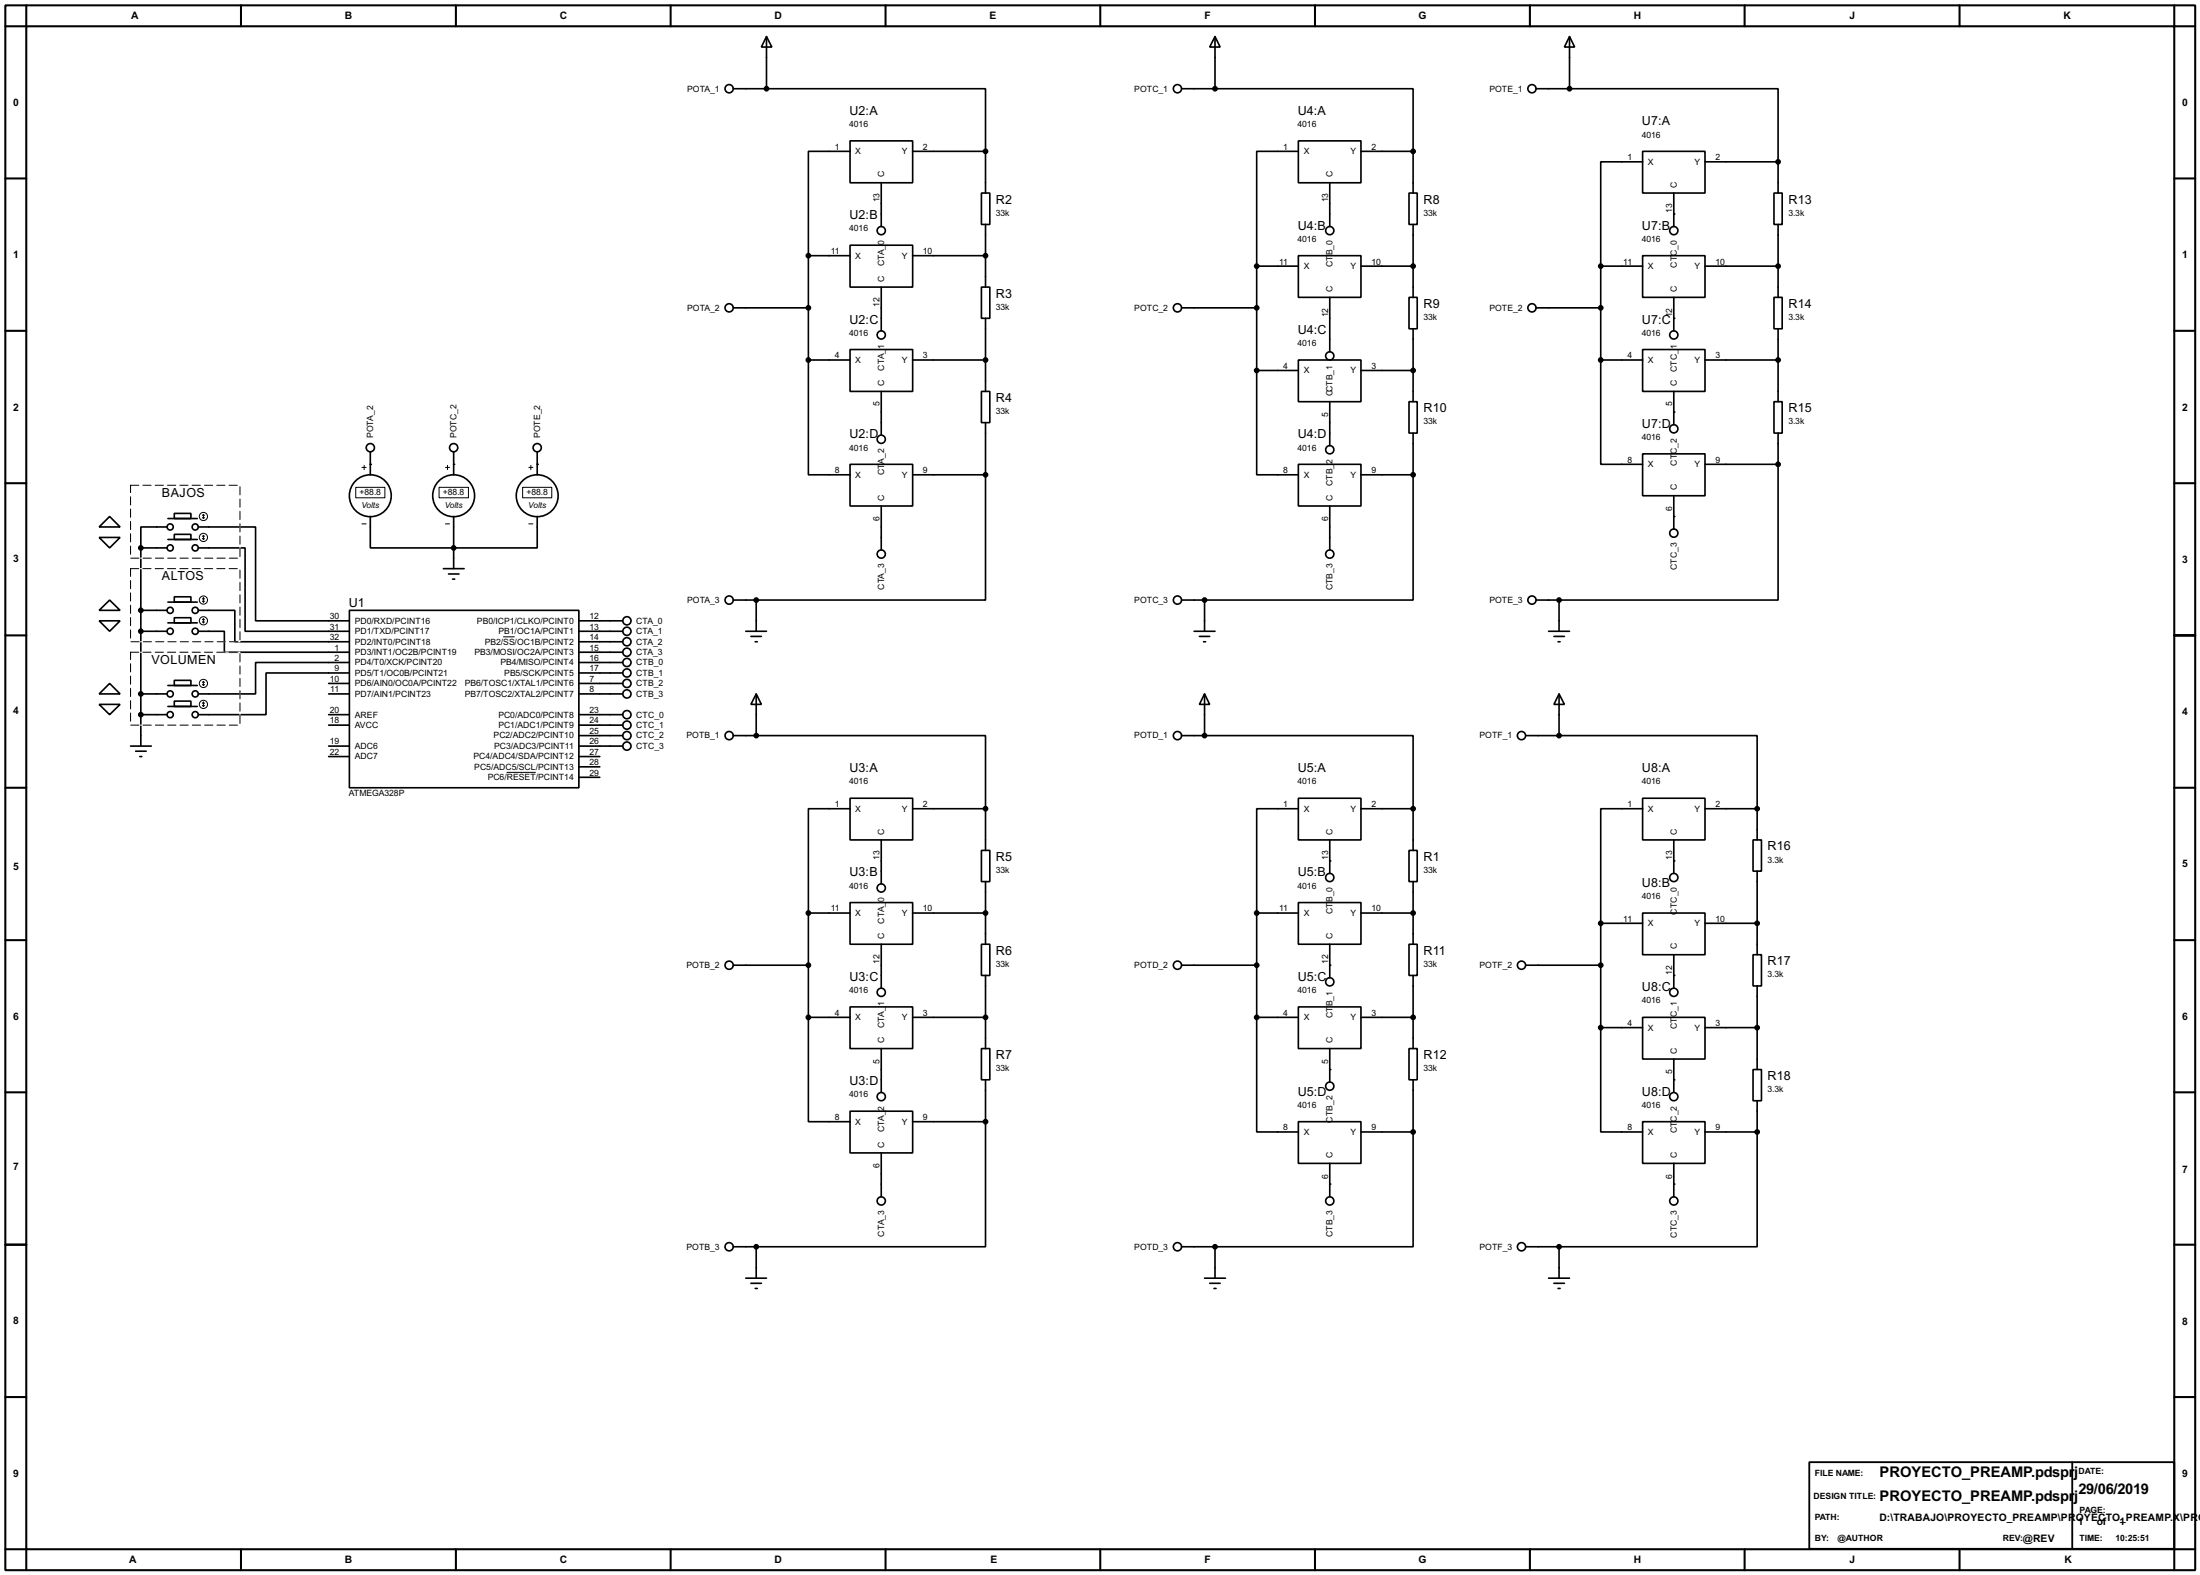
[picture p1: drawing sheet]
<svg xmlns="http://www.w3.org/2000/svg" width="536mm" height="383mm" viewBox="0 0 536 383" stroke-linecap="round" stroke-linejoin="round" font-family="sans-serif">
<g fill="none" stroke="#000" stroke-width=".5">
<path d="M1.3 1.3h533.4v381h-533.4zM6.4 6.4h523.2v370.8h-523.2zM6.4 1.3v5.1h-5.1M58.7 1.3v5.1M111.1 1.3v5.1M163.4 1.3v5.1M215.7 1.3v5.1M268 1.3v5.1M320.3 1.3v5.1M372.7 1.3v5.1M425 1.3v5.1M477.3 1.3v5.1"/>
<path d="M529.6 1.3v5.1h5.1M1.3 43.5h5.1M529.6 43.5h5.1M1.3 80.6h5.1M529.6 80.6h5.1M1.3 117.7h5.1M529.6 117.7h5.1M1.3 154.7h5.1M529.6 154.7h5.1M1.3 191.8h5.1M529.6 191.8h5.1M1.3 228.9h5.1"/>
<path d="M529.6 228.9h5.1M1.3 266h5.1M529.6 266h5.1M1.3 303.1h5.1M529.6 303.1h5.1M1.3 340.2h5.1M529.6 340.2h5.1M1.3 377.2h5.1v5.1M58.7 377.2v5.1M111.1 377.2v5.1M163.4 377.2v5.1M215.7 377.2v5.1"/>
<path d="M268 377.2v5.1M320.3 377.2v5.1M372.7 377.2v5.1M425 377.2v5.1M477.3 377.2v5.1M534.7 377.2h-5.1v5.1"/>
</g>
<path d="M440.7 356h88.9v21.1h-88.9zM504.8 356v21.1" fill="none" stroke="#000" stroke-width=".45"/>
<g fill="none" stroke="#000" stroke-width=".4">
<path d="M186.7 8.9l1.3 2.6h-2.5zM186.7 8.9v12.7M296 8.9l1.2 2.6h-2.5zM296 8.9v12.7M382.3 8.9l1.3 2.6h-2.5zM382.3 8.9v12.7M178.6 21.6h8.1M186.7 21.6h53.4v15.3M207.1 34.3h15.2v10.2h-15.2zM207.1 36.9h-10.2v25.4M222.3 36.9h17.8M240.1 36.9v10.1"/>
<path d="M287.8 21.6h8.2M296 21.6h48.2v15.3M316.3 34.3h15.2v10.2h-15.2zM316.3 36.9h-10.2v27.9M331.5 36.9h12.7M344.2 36.9v10.1M374.2 21.6h8.1M382.3 21.6h50.8v17.8M400.1 36.9h15.2v10.1h-15.2zM400.1 39.4h-10.2v25.4M415.3 39.4h17.8M433.1 39.4v7.6"/>
<path d="M207.1 59.7h15.2v10.2h-15.2zM214.7 44.5v10.7M239.1 47h2v7.7h-2zM240.1 54.7v15.2M323.9 44.5v10.7M343.2 47h2v7.7h-2zM344.2 54.7v17.7M407.7 47v8.2M432.1 47h2v7.7h-2zM433.1 54.7v17.7M178.6 75h18.3M196.9 62.3h10.2"/>
<path d="M196.9 62.3v25.4M214.7 69.9v10.7M222.3 62.3h17.8M239.1 69.9h2v7.6h-2zM240.1 77.5v17.8M287.8 75h18.3M306.1 64.8h10.2M306.1 64.8v25.4M316.3 62.3h15.2v10.1h-15.2zM323.9 72.4v13.3M331.5 64.8h12.7M343.2 72.4h2v7.7h-2z"/>
<path d="M374.2 75h15.7M389.9 64.8h10.2M389.9 64.8v22.9M400.1 62.3h15.2v10.1h-15.2zM407.7 72.4v8.2M415.3 64.8h17.8M432.1 72.4h2v7.7h-2zM196.9 87.7v27.9h10.2M196.9 87.7h10.2M207.1 85.1h15.2v10.2h-15.2zM214.7 95.3v10.7M222.3 87.7h17.8"/>
<path d="M239.1 95.3h2v7.6h-2zM306.1 90.2v25.4h10.2M306.1 90.2h10.2M316.3 87.7h15.2v10.1h-15.2zM323.9 97.8v10.7M331.5 90.2h12.7M343.2 97.8h2v7.7h-2zM344.2 80.1v17.7M389.9 87.7v25.4h10.2M389.9 87.7h10.2M400.1 85.1h15.2v10.2h-15.2zM407.7 95.3v8.1"/>
<path d="M415.3 87.7h17.8M432.1 97.8h2v7.7h-2zM433.1 80.1v17.7M90.2 110v5.6M110.5 110v5.6M130.9 110v5.6M207.1 113.1h15.2v10.1h-15.2zM222.3 115.6h17.8M240.1 115.6v30.5h-55.9M240.1 102.9v12.7M316.3 113.1h15.2v10.1h-15.2zM331.5 115.6h12.7"/>
<path d="M344.2 115.6v30.5h-50.8M344.2 105.5v10.1M400.1 110.5h15.2v10.2h-15.2zM415.3 113.1h17.8M433.1 113.1v33h-53.3M433.1 105.5v7.6M24.2 128.3l2.5-2.5 2.6 2.5zM24.2 130.9h5.1l-2.6 2.5zM34.3 133.4v48.3M34.3 133.4h6.4M40.7 128.3h-6.4v5.1M40.9 131.4h7.2"/>
<path d="M40.9 126.3h7.2M42.5 130.1h4v1.3h-4zM42.5 125h4v1.3h-4zM48.3 133.4h11.4v20.3h25.4M48.3 128.3h14v22.9h22.8M90.2 125.8v7.6h40.7v-7.6M108 138.5h5.1M109.3 139.8h2.5M110.5 125.8v12.7M214.7 123.2v10.7M323.9 123.2v10.7M407.7 120.7v8.1"/>
<path d="M24.2 148.6l2.5-2.5 2.6 2.5zM24.2 151.2h5.1l-2.6 2.5zM34.3 153.7h6.4M34.3 148.6h6.4M40.9 151.7h7.2M40.9 146.6h7.2M42.5 150.4h4v1.3h-4zM42.5 145.3h4v1.3h-4zM48.3 153.7h6.4v5.1h30.4M48.3 148.6h8.9v7.7h27.9M85.1 148.6h55.9v43.2h-55.9zM110.3 141h.5"/>
<path d="M141 153.7h10.7M141 151.2h10.7M141 158.8h10.7M141 156.3h10.7M178.6 146.1h5.6M181.7 153.7h5M182.9 155h2.6M184 156.3h.5M184.2 146.1v7.6M287.8 146.1h5.6M290.9 153.7h5.1M292.2 155h2.5"/>
<path d="M293.2 156.3h.5M293.4 146.1v7.6M374.2 146.1h5.6M377.2 153.7h5.1M378.5 155h2.6M379.5 156.3h.5M379.8 146.1v7.6M24.2 171.5h5.1l-2.6 2.5zM26.7 166.4l2.6 2.6h-5.1zM34.3 174h6.4M34.3 169h6.4M40.9 172h7.2"/>
<path d="M40.9 166.9h7.2M42.5 170.7h4v1.3h-4zM42.5 165.7h4v1.2h-4zM80.1 174h5M80.1 169h5M80.1 166.4h5M80.1 176.6h5M85.1 163.9h-20.3v10.1h-16.5M85.1 161.3h-22.8v7.7h-14M141 174h10.7M141 169h10.7M141 161.3h10.7"/>
<path d="M141 163.9h10.7M141 166.4h10.7M141 176.6h10.7M141 179.1h10.7M178.6 179.1h5.6M184.2 169l1.3 2.5h-2.6zM184.2 179.1h55.9v17.8M184.2 169v10.1M287.8 179.1h5.6M293.4 169l1.3 2.5h-2.5zM293.4 179.1h50.8v17.8M293.4 169v10.1"/>
<path d="M371.7 179.1h8.1M379.8 169l1.3 2.5h-2.6zM379.8 179.1h48.2v17.8M379.8 169v10.1M31.8 181.7h5.1M33.1 182.9h2.5M34.1 184.2h.5M80.1 181.7h5M80.1 184.2h5M141 181.7h10.7M141 184.2h5.1M141 189.3h5.1"/>
<path d="M141 186.7h5.1M207.1 194.4h15.2v10.1h-15.2zM207.1 196.9h-10.2v25.4M222.3 196.9h17.8M240.1 196.9v10.2M316.3 194.4h15.2v10.1h-15.2zM316.3 196.9h-10.2v25.4M331.5 196.9h12.7M344.2 196.9v10.2M400.1 194.4h15.2v10.1h-15.2zM400.1 196.9h-10.2v27.9M415.3 196.9h12.7"/>
<path d="M428 196.9v7.6M207.1 219.8h15.2v10.1h-15.2zM214.7 204.5v10.7M239.1 207.1h2v7.6h-2zM240.1 214.7v15.2M316.3 219.8h15.2v10.1h-15.2zM323.9 204.5v8.2M343.2 207.1h2v7.6h-2zM344.2 214.7v15.2M407.7 204.5v8.2M427 204.5h2.1v7.6h-2.1zM428 212.1v20.4"/>
<path d="M178.6 235h18.3M196.9 222.3h10.2M196.9 222.3v25.4M214.7 229.9v10.7M222.3 222.3h17.8M239.1 229.9h2v7.6h-2zM240.1 237.5v17.8M287.8 235h18.3M306.1 222.3h10.2M306.1 222.3v25.4M323.9 229.9v8.2M331.5 222.3h12.7"/>
<path d="M343.2 229.9h2v7.6h-2zM344.2 237.5v17.8M371.7 235h18.2M389.9 224.8v25.4M389.9 224.8h10.2M400.1 222.3h15.2v10.2h-15.2zM407.7 232.5v8.1M415.3 224.8h12.7M427 232.5h2.1v7.6h-2.1zM196.9 247.7v25.4h10.2M196.9 247.7h10.2M207.1 245.2h15.2v10.1h-15.2z"/>
<path d="M214.7 255.3v10.7M222.3 247.7h17.8M239.1 255.3h2v7.6h-2zM306.1 247.7v27.9h10.2M306.1 247.7h10.2M316.3 245.2h15.2v10.1h-15.2zM323.9 255.3v8.2M331.5 247.7h12.7M343.2 255.3h2v7.6h-2zM389.9 250.2v25.4h10.2M389.9 250.2h10.2M400.1 247.7h15.2v10.2h-15.2z"/>
<path d="M407.7 257.9v8.1M415.3 250.2h12.7M428 240.1v20.3M207.1 270.6h15.2v10.1h-15.2zM222.3 273.1h17.8M240.1 273.1v30.5h-55.9M240.1 262.9v10.2M316.3 273.1h15.2v10.2h-15.2zM331.5 275.6h12.7M344.2 275.6v28h-48.2M344.2 262.9v12.7M400.1 273.1h15.2v10.2h-15.2z"/>
<path d="M415.3 275.6h12.7M427 260.4h2.1v7.6h-2.1zM428 275.6v28h-48.2M428 268v7.6M214.7 280.7v10.7M323.9 283.3v8.1M407.7 283.3v8.1M178.6 303.6h5.6M181.7 311.2h5M182.9 312.5h2.6M184 313.7h.5M184.2 303.6v7.6"/>
<path d="M287.8 303.6h8.2M293.4 311.2h5.1M294.7 312.5h2.5M295.7 313.7h.5M296 303.6v7.6M371.7 303.6h8.1M377.2 311.2h5.1M378.5 312.5h2.6M379.5 313.7h.5M379.8 303.6v7.6"/>
<circle cx="177.6" cy="21.6" r="1"/>
<circle cx="286.8" cy="21.6" r="1"/>
<circle cx="373.1" cy="21.6" r="1"/>
<circle cx="214.6" cy="56.2" r="1"/>
<circle cx="323.9" cy="56.2" r="1"/>
<circle cx="407.7" cy="56.2" r="1"/>
<circle cx="177.6" cy="75" r="1"/>
<circle cx="286.8" cy="75" r="1"/>
<circle cx="373.1" cy="75" r="1"/>
<circle cx="214.6" cy="81.6" r="1"/>
<circle cx="323.9" cy="86.7" r="1"/>
<circle cx="407.7" cy="81.6" r="1"/>
<circle cx="90.2" cy="109" r="1"/>
<circle cx="110.5" cy="109" r="1"/>
<circle cx="130.8" cy="109" r="1"/>
<circle cx="214.6" cy="107" r="1"/>
<circle cx="323.9" cy="109.5" r="1"/>
<circle cx="407.7" cy="104.4" r="1"/>
<circle cx="41.4" cy="128.3" r=".75"/>
<circle cx="41.4" cy="133.4" r=".75"/>
<circle cx="47.5" cy="133.4" r=".75"/>
<circle cx="47.5" cy="128.3" r=".75"/>
<circle cx="90.2" cy="120.7" r="5.1"/>
<circle cx="110.5" cy="120.7" r="5.1"/>
<circle cx="130.8" cy="120.7" r="5.1"/>
<circle cx="214.6" cy="134.9" r="1"/>
<circle cx="323.9" cy="134.9" r="1"/>
<circle cx="407.7" cy="129.8" r="1"/>
<circle cx="41.4" cy="148.6" r=".75"/>
<circle cx="41.4" cy="153.7" r=".75"/>
<circle cx="47.5" cy="148.6" r=".75"/>
<circle cx="47.5" cy="153.7" r=".75"/>
<circle cx="152.7" cy="156.3" r="1"/>
<circle cx="152.7" cy="158.8" r="1"/>
<circle cx="152.7" cy="153.7" r="1"/>
<circle cx="152.7" cy="151.2" r="1"/>
<circle cx="177.6" cy="146.1" r="1"/>
<circle cx="286.8" cy="146.1" r="1"/>
<circle cx="373.1" cy="146.1" r="1"/>
<circle cx="41.4" cy="174" r=".75"/>
<circle cx="41.4" cy="169" r=".75"/>
<circle cx="47.5" cy="169" r=".75"/>
<circle cx="47.5" cy="174" r=".75"/>
<circle cx="152.7" cy="166.4" r="1"/>
<circle cx="152.7" cy="176.6" r="1"/>
<circle cx="152.7" cy="174" r="1"/>
<circle cx="152.7" cy="169" r="1"/>
<circle cx="152.7" cy="179.1" r="1"/>
<circle cx="152.7" cy="163.9" r="1"/>
<circle cx="152.7" cy="161.3" r="1"/>
<circle cx="177.6" cy="179.1" r="1"/>
<circle cx="286.8" cy="179.1" r="1"/>
<circle cx="370.6" cy="179.1" r="1"/>
<circle cx="152.7" cy="181.7" r="1"/>
<circle cx="214.6" cy="216.2" r="1"/>
<circle cx="323.9" cy="213.7" r="1"/>
<circle cx="407.7" cy="213.7" r="1"/>
<circle cx="177.6" cy="235" r="1"/>
<circle cx="286.8" cy="235" r="1"/>
<circle cx="323.9" cy="239.1" r="1"/>
<circle cx="370.6" cy="235" r="1"/>
<circle cx="214.6" cy="241.6" r="1"/>
<circle cx="407.7" cy="241.6" r="1"/>
<circle cx="214.6" cy="267" r="1"/>
<circle cx="323.9" cy="264.5" r="1"/>
<circle cx="407.7" cy="267" r="1"/>
<circle cx="214.6" cy="292.4" r="1"/>
<circle cx="323.9" cy="292.4" r="1"/>
<circle cx="407.7" cy="292.4" r="1"/>
<circle cx="177.6" cy="303.6" r="1"/>
<circle cx="286.8" cy="303.6" r="1"/>
<circle cx="370.6" cy="303.6" r="1"/>
</g>
<g fill="#000">
<circle cx="407.7" cy="52.1" r=".2"/>
<circle cx="407.7" cy="77.5" r=".2"/>
<circle cx="90.2" cy="113.1" r=".2"/>
<circle cx="110.5" cy="113.1" r=".2"/>
<circle cx="130.9" cy="113.1" r=".2"/>
<circle cx="407.7" cy="100.4" r=".2"/>
<circle cx="407.7" cy="125.8" r=".2"/>
<circle cx="323.9" cy="209.6" r=".2"/>
<circle cx="407.7" cy="209.6" r=".2"/>
<circle cx="323.9" cy="235" r=".2"/>
<circle cx="407.7" cy="237.5" r=".2"/>
<circle cx="323.9" cy="260.4" r=".2"/>
<circle cx="407.7" cy="262.9" r=".2"/>
<circle cx="323.9" cy="288.3" r=".2"/>
<circle cx="407.7" cy="288.3" r=".2"/>
</g>
<g fill="#000" stroke="#000" stroke-width=".4">
<circle cx="186.7" cy="21.6" r=".5"/>
<circle cx="240" cy="36.9" r=".5"/>
<circle cx="295.9" cy="21.6" r=".5"/>
<circle cx="344.2" cy="36.9" r=".5"/>
<circle cx="382.3" cy="21.6" r=".5"/>
<circle cx="433.1" cy="39.4" r=".5"/>
<circle cx="196.9" cy="62.3" r=".5"/>
<circle cx="196.9" cy="75" r=".5"/>
<circle cx="240" cy="62.3" r=".5"/>
<circle cx="306.1" cy="75" r=".5"/>
<circle cx="306.1" cy="64.8" r=".5"/>
<circle cx="344.2" cy="64.8" r=".5"/>
<circle cx="389.9" cy="75" r=".5"/>
<circle cx="389.9" cy="64.8" r=".5"/>
<circle cx="433.1" cy="64.8" r=".5"/>
<circle cx="196.9" cy="87.7" r=".5"/>
<circle cx="240" cy="87.7" r=".5"/>
<circle cx="306.1" cy="90.2" r=".5"/>
<circle cx="344.2" cy="90.2" r=".5"/>
<circle cx="389.9" cy="87.7" r=".5"/>
<circle cx="433.1" cy="87.7" r=".5"/>
<circle cx="240" cy="115.6" r=".5"/>
<circle cx="344.2" cy="115.6" r=".5"/>
<circle cx="433.1" cy="113.1" r=".5"/>
<circle cx="34.3" cy="133.4" r=".5"/>
<circle cx="110.5" cy="133.4" r=".5"/>
<circle cx="34.3" cy="148.6" r=".5"/>
<circle cx="34.3" cy="153.7" r=".5"/>
<circle cx="184.2" cy="146.1" r=".5"/>
<circle cx="293.4" cy="146.1" r=".5"/>
<circle cx="379.7" cy="146.1" r=".5"/>
<circle cx="34.3" cy="169" r=".5"/>
<circle cx="34.3" cy="174" r=".5"/>
<circle cx="184.2" cy="179.1" r=".5"/>
<circle cx="293.4" cy="179.1" r=".5"/>
<circle cx="379.7" cy="179.1" r=".5"/>
<circle cx="240" cy="196.9" r=".5"/>
<circle cx="344.2" cy="196.9" r=".5"/>
<circle cx="428" cy="196.9" r=".5"/>
<circle cx="196.9" cy="222.3" r=".5"/>
<circle cx="196.9" cy="235" r=".5"/>
<circle cx="240" cy="222.3" r=".5"/>
<circle cx="306.1" cy="222.3" r=".5"/>
<circle cx="306.1" cy="235" r=".5"/>
<circle cx="344.2" cy="222.3" r=".5"/>
<circle cx="389.9" cy="224.8" r=".5"/>
<circle cx="389.9" cy="235" r=".5"/>
<circle cx="428" cy="224.8" r=".5"/>
<circle cx="196.9" cy="247.7" r=".5"/>
<circle cx="240" cy="247.7" r=".5"/>
<circle cx="306.1" cy="247.7" r=".5"/>
<circle cx="344.2" cy="247.7" r=".5"/>
<circle cx="389.9" cy="250.2" r=".5"/>
<circle cx="428" cy="250.2" r=".5"/>
<circle cx="240" cy="273.1" r=".5"/>
<circle cx="344.2" cy="275.6" r=".5"/>
<circle cx="428" cy="275.6" r=".5"/>
<circle cx="184.2" cy="303.6" r=".5"/>
<circle cx="295.9" cy="303.6" r=".5"/>
<circle cx="379.7" cy="303.6" r=".5"/>
</g>
<g fill="none" stroke="#000" stroke-width=".24">
<path d="M86.7 118.7h7.1v2.5h-7.1zM88.2 113.8h1M88.7 113.3v1.1M107 118.7h7.1v2.5h-7.1zM108.5 113.8h1M109 113.3v1.1M127.3 118.7h7.1v2.5h-7.1zM128.8 113.8h1M129.3 113.3v1.1M49.3 131.1l.3 .3M49.3 126l.3 .3M49.6 125.3v1"/>
<path d="M49.6 130.4v1M49.6 130.4l-.3 .2M49.6 130.4l.2 .2M49.6 125.3l-.3 .2M49.6 125.3l.2 .2M49.8 131.1l-.2 .3M49.8 126l-.2 .3M88.2 127.6h1M108.5 127.6h1M128.8 127.6h1M49.3 151.4l.3 .3M49.3 146.4l.3 .2"/>
<path d="M49.6 145.6v1M49.6 150.7v1M49.6 150.7l-.3 .2M49.6 150.7l.2 .2M49.6 145.6l-.3 .3M49.6 145.6l.2 .3M49.8 151.4l-.2 .3M49.8 146.4l-.2 .2M122.6 155.1h2.8M49.3 171.8l.3 .2M49.3 166.7l.3 .2M49.6 165.9v1"/>
<path d="M49.6 171v1M49.6 171l-.3 .3M49.6 171l.2 .3M49.6 165.9l-.3 .3M49.6 165.9l.2 .3M49.8 171.8l-.2 .2M49.8 166.7l-.2 .2M123.4 188.1h7.1"/>
<circle cx="49.5" cy="130.9" r="1"/>
<circle cx="49.5" cy="125.8" r="1"/>
<circle cx="49.5" cy="146.1" r="1"/>
<circle cx="49.5" cy="151.2" r="1"/>
<circle cx="49.5" cy="166.4" r="1"/>
<circle cx="49.5" cy="171.5" r="1"/>
</g>
<path d="M31.8 118.2h26.7v17.7h-26.7zM31.8 138.5h26.7v17.8h-26.7zM31.8 158.8h26.7v17.8h-26.7z" fill="none" stroke="#fff" stroke-width=".24"/>
<path d="M31.8 118.2h26.7v17.7h-26.7zM31.8 138.5h26.7v17.8h-26.7zM31.8 158.8h26.7v17.8h-26.7z" fill="none" stroke="#000" stroke-width=".24" stroke-dasharray="2 1"/>
<g font-size="4">
<text x="457.8" y="359.6">PROYECTO_PREAMP.pdspr</text>
<text x="505.3" y="359.6">j</text>
<text x="457.8" y="365.4">PROYECTO_PREAMP.pdspr</text>
<text x="505.3" y="365.4">j</text>
<text x="506.3" y="363.7">29/06/2019</text>
</g>
<g font-size="3.4">
<text x="206.9" y="28">U2:A</text>
<text x="316.1" y="28">U4:A</text>
<text x="400" y="30.5">U7:A</text>
<text x="206.9" y="53.4">U2:B</text>
<text x="242.6" y="49.5">R2</text>
<text x="346.8" y="49.5">R8</text>
<text x="435.7" y="49.5">R13</text>
<text x="316.1" y="55.9">U4:B</text>
<text x="400" y="55.9">U7:B</text>
<text x="242.6" y="72.5">R3</text>
<text x="346.8" y="75">R9</text>
<text x="435.7" y="75">R14</text>
<text x="206.9" y="78.8">U2:C</text>
<text x="316.1" y="81.3">U4:C</text>
<text x="400" y="78.8">U7:C</text>
<text x="242.6" y="97.9">R4</text>
<text x="346.8" y="100.3">R10</text>
<text x="435.7" y="100.3">R15</text>
<text x="206.9" y="106.7">U2:D</text>
<text x="316.1" y="106.7">U4:D</text>
<text x="400" y="104.2">U7:D</text>
<text x="39.5" y="120.9">BAJOS</text>
<text x="39.5" y="141.2">ALTOS</text>
<text x="85" y="147.8">U1</text>
<text x="36.9" y="161.6">VOLUMEN</text>
<text x="206.9" y="188">U3:A</text>
<text x="316.1" y="188">U5:A</text>
<text x="400" y="188">U8:A</text>
<text x="242.6" y="209.6">R5</text>
<text x="346.8" y="209.6">R1</text>
<text x="430.6" y="207.1">R16</text>
<text x="206.9" y="213.4">U3:B</text>
<text x="316.1" y="213.4">U5:B</text>
<text x="400" y="216">U8:B</text>
<text x="242.6" y="232.5">R6</text>
<text x="346.8" y="232.5">R11</text>
<text x="206.9" y="238.8">U3:C</text>
<text x="316.1" y="238.8">U5:C</text>
<text x="430.6" y="235">R17</text>
<text x="400" y="241.4">U8:C</text>
<text x="242.6" y="257.9">R7</text>
<text x="346.8" y="257.9">R12</text>
<text x="430.6" y="263">R18</text>
<text x="206.9" y="264.2">U3:D</text>
<text x="316.1" y="266.8">U5:D</text>
<text x="400" y="266.8">U8:D</text>
</g>
<g font-size="2.8">
<text x="31.9" y="4.7">A</text>
<text x="84" y="4.7">B</text>
<text x="136.3" y="4.7">C</text>
<text x="188.6" y="4.7">D</text>
<text x="241" y="4.7">E</text>
<text x="293.4" y="4.7">F</text>
<text x="345.5" y="4.7">G</text>
<text x="397.9" y="4.7">H</text>
<text x="450.5" y="4.7">J</text>
<text x="502.6" y="4.7">K</text>
<text x="3.2" y="25.8">0</text>
<text x="531.5" y="25.8">0</text>
<text x="3.2" y="62.8">1</text>
<text x="531.5" y="62.8">1</text>
<text x="3.2" y="100">2</text>
<text x="531.5" y="100">2</text>
<text x="3.2" y="136.8">3</text>
<text x="531.5" y="137">3</text>
<text x="3.2" y="173.9">4</text>
<text x="531.5" y="174.1">4</text>
<text x="3.2" y="211.7">5</text>
<text x="531.5" y="211.2">5</text>
<text x="3.2" y="248.3">6</text>
<text x="531.5" y="248.3">6</text>
<text x="3.2" y="284.9">7</text>
<text x="531.5" y="285.6">7</text>
<text x="3.2" y="322.5">8</text>
<text x="531.5" y="322.7">8</text>
<text x="3.2" y="359.6">9</text>
<text x="531.5" y="359.6">9</text>
<text x="457.8" y="370.3">D:\TRABAJO\PROYECTO_PREAMP\PR</text>
<text x="505.6" y="370.3">OYECTO_PREAMP.X\PR</text>
<text x="506.1" y="371.4">1</text>
<text x="510.7" y="371.4">of</text>
<text x="516.3" y="371.4">1</text>
<text x="535.4" y="370.3">O</text>
<text x="492.8" y="375.4">@REV</text>
<text x="31.4" y="380.6">A</text>
<text x="84" y="380.6">B</text>
<text x="136.3" y="380.6">C</text>
<text x="188.6" y="380.6">D</text>
<text x="241.3" y="380.6">E</text>
<text x="293.4" y="380.6">F</text>
<text x="345.5" y="380.6">G</text>
<text x="397.9" y="380.6">H</text>
<text x="450.5" y="380.6">J</text>
<text x="502.8" y="380.6">K</text>
</g>
<g font-size="2.4">
<text x="167.4" y="22.3">POTA_1</text>
<text x="276.3" y="22.3">POTC_1</text>
<text x="362.8" y="22.3">POTE_1</text>
<text x="206.9" y="31">4016</text>
<text x="316.1" y="31">4016</text>
<text x="399.9" y="33.5">4016</text>
<text x="203.4" y="36.4">1</text>
<text x="208.3" y="37.5">X</text>
<text x="219.7" y="37.5">Y</text>
<text x="224.8" y="36.4">2</text>
<text x="312.6" y="36.4">1</text>
<text x="317.6" y="37.5">X</text>
<text x="328.9" y="37.5">Y</text>
<text x="334.1" y="36.4">2</text>
<text x="396.4" y="39">1</text>
<text x="401.4" y="40.1">X</text>
<text x="412.7" y="40.1">Y</text>
<text x="417.9" y="39">2</text>
<text x="215.4" y="43.2" transform="rotate(-90 215.4 43.2)">C</text>
<text x="324.6" y="43.2" transform="rotate(-90 324.6 43.2)">C</text>
<text x="408.4" y="45.7" transform="rotate(-90 408.4 45.7)">C</text>
<text x="214.3" y="49.3" transform="rotate(-90 214.3 49.3)">13</text>
<text x="242.6" y="52.6">33k</text>
<text x="323.5" y="49.3" transform="rotate(-90 323.5 49.3)">13</text>
<text x="346.7" y="52.6">33k</text>
<text x="407.3" y="51.8" transform="rotate(-90 407.3 51.8)">13</text>
<text x="435.6" y="52.6">3.3k</text>
<text x="206.9" y="56.4">4016</text>
<text x="215.4" y="59.6" transform="rotate(-90 215.4 59.6)">0</text>
<text x="316.1" y="58.9">4016</text>
<text x="399.9" y="58.9">4016</text>
<text x="202.4" y="61.9">11</text>
<text x="208.3" y="62.9">X</text>
<text x="215.4" y="64.9" transform="rotate(-90 215.4 64.9)">CTA_</text>
<text x="219.7" y="62.9">Y</text>
<text x="224.8" y="61.9">10</text>
<text x="311.6" y="64.4">11</text>
<text x="317.6" y="65.5">X</text>
<text x="324.6" y="65" transform="rotate(-90 324.6 65)">CT</text>
<text x="324.6" y="62.1" transform="rotate(-90 324.6 62.1)">B_0</text>
<text x="328.9" y="65.5">Y</text>
<text x="334.1" y="64.4">10</text>
<text x="395.4" y="64.4">11</text>
<text x="401.4" y="65.5">X</text>
<text x="408.4" y="65.2" transform="rotate(-90 408.4 65.2)">CTC_0</text>
<text x="412.7" y="65.5">Y</text>
<text x="417.9" y="64.4">10</text>
<text x="215.4" y="68.6" transform="rotate(-90 215.4 68.6)">C</text>
<text x="324.6" y="71.1" transform="rotate(-90 324.6 71.1)">C</text>
<text x="408.4" y="71.1" transform="rotate(-90 408.4 71.1)">C</text>
<text x="167.4" y="75.6">POTA_2</text>
<text x="214.3" y="74.7" transform="rotate(-90 214.3 74.7)">12</text>
<text x="242.6" y="75.4">33k</text>
<text x="276.3" y="75.6">POTC_2</text>
<text x="323.5" y="77.2" transform="rotate(-90 323.5 77.2)">12</text>
<text x="346.7" y="78">33k</text>
<text x="362.8" y="75.6">POTE_2</text>
<text x="407.3" y="77.2" transform="rotate(-90 407.3 77.2)">12</text>
<text x="435.6" y="78">3.3k</text>
<text x="206.9" y="81.8">4016</text>
<text x="399.9" y="81.8">4016</text>
<text x="203.4" y="87.3">4</text>
<text x="208.3" y="88.4">X</text>
<text x="215.4" y="85" transform="rotate(-90 215.4 85)">1</text>
<text x="219.7" y="88.4">Y</text>
<text x="224.8" y="87.3">3</text>
<text x="312.6" y="89.8">4</text>
<text x="316.1" y="84.3">4016</text>
<text x="334.1" y="89.8">3</text>
<text x="396.4" y="87.3">4</text>
<text x="401.4" y="88.4">X</text>
<text x="408.4" y="85" transform="rotate(-90 408.4 85)">1</text>
<text x="412.7" y="88.4">Y</text>
<text x="417.9" y="87.3">3</text>
<text x="215.4" y="94" transform="rotate(-90 215.4 94)">C</text>
<text x="215.4" y="90.3" transform="rotate(-90 215.4 90.3)">CTA_</text>
<text x="317.6" y="90.9">X</text>
<text x="328.9" y="90.9">Y</text>
<text x="408.4" y="94" transform="rotate(-90 408.4 94)">C</text>
<text x="408.4" y="90.6" transform="rotate(-90 408.4 90.6)">CTC_</text>
<text x="214.3" y="99" transform="rotate(-90 214.3 99)">5</text>
<text x="242.6" y="100.8">33k</text>
<text x="323.5" y="101.5" transform="rotate(-90 323.5 101.5)">5</text>
<text x="324.6" y="96.5" transform="rotate(-90 324.6 96.5)">CCTB_1</text>
<text x="407.3" y="98.9" transform="rotate(-90 407.3 98.9)">5</text>
<text x="90.9" y="106.7" transform="rotate(-90 90.9 106.7)">POTA_2</text>
<text x="111.2" y="106.7" transform="rotate(-90 111.2 106.7)">POTC_2</text>
<text x="131.6" y="106.7" transform="rotate(-90 131.6 106.7)">POTE_2</text>
<text x="346.7" y="103.4">33k</text>
<text x="399.9" y="107.2">4016</text>
<text x="435.6" y="103.4">3.3k</text>
<text x="206.9" y="109.7">4016</text>
<text x="215.3" y="112.9" transform="rotate(-90 215.3 112.9)">A_2</text>
<text x="316.1" y="109.7">4016</text>
<text x="324.6" y="112.9" transform="rotate(-90 324.6 112.9)">2</text>
<text x="396.4" y="112.7">8</text>
<text x="401.4" y="113.7">X</text>
<text x="408.4" y="113.4" transform="rotate(-90 408.4 113.4)">CTC_2</text>
<text x="412.7" y="113.7">Y</text>
<text x="417.9" y="112.7">9</text>
<text x="203.4" y="115.2">8</text>
<text x="208.3" y="116.3">X</text>
<text x="215.3" y="115.7" transform="rotate(-90 215.3 115.7)">CT</text>
<text x="219.7" y="116.3">Y</text>
<text x="224.8" y="115.2">9</text>
<text x="312.6" y="115.2">8</text>
<text x="317.6" y="116.3">X</text>
<text x="324.6" y="118.4" transform="rotate(-90 324.6 118.4)">CTB_</text>
<text x="328.9" y="116.3">Y</text>
<text x="334.1" y="115.2">9</text>
<text x="408.4" y="119.4" transform="rotate(-90 408.4 119.4)">C</text>
<text x="87.6" y="120.6">+88.8</text>
<text x="107.9" y="120.6">+88.8</text>
<text x="128.3" y="120.6">+88.8</text>
<text x="215.4" y="121.9" transform="rotate(-90 215.4 121.9)">C</text>
<text x="324.6" y="121.9" transform="rotate(-90 324.6 121.9)">C</text>
<text x="407.3" y="124.3" transform="rotate(-90 407.3 124.3)">6</text>
<text x="214.3" y="126.9" transform="rotate(-90 214.3 126.9)">6</text>
<text x="323.5" y="126.9" transform="rotate(-90 323.5 126.9)">6</text>
<text x="215.4" y="143.6" transform="rotate(-90 215.4 143.6)">CTA_3</text>
<text x="324.6" y="143.8" transform="rotate(-90 324.6 143.8)">CTB_3</text>
<text x="408.4" y="138.8" transform="rotate(-90 408.4 138.8)">CTC_3</text>
<text x="167.4" y="146.8">POTA_3</text>
<text x="276.3" y="146.8">POTC_3</text>
<text x="362.8" y="146.8">POTE_3</text>
<text x="80.3" y="155.9">32</text>
<text x="80.3" y="153.3">31</text>
<text x="80.3" y="150.8">30</text>
<text x="86.4" y="154.4">PD1/TXD/PCINT17</text>
<text x="86.4" y="151.9">PD0/RXD/PCINT16</text>
<text x="116.2" y="151.9">PB0/ICP1/CLKO/PCINT0</text>
<text x="121.4" y="154.4">PB1/OC1A/PCINT1</text>
<text x="143.6" y="150.8">12</text>
<text x="143.6" y="153.3">13</text>
<text x="143.6" y="155.9">14</text>
<text x="155" y="151.9">CTA_0</text>
<text x="155" y="154.4">CTA_1</text>
<text x="81.5" y="160.9">2</text>
<text x="81.5" y="158.4">1</text>
<text x="86.4" y="159.5">PD3/INT1/OC2B/PCINT19</text>
<text x="86.4" y="157">PD2/INT0/PCINT18</text>
<text x="115.6" y="159.5">PB3/MOSI/OC2A/PCINT3</text>
<text x="118.1" y="157">PB2/SS/OC1B/PCINT2</text>
<text x="143.6" y="158.4">15</text>
<text x="143.6" y="160.9">16</text>
<text x="155" y="157">CTA_2</text>
<text x="155" y="159.5">CTA_3</text>
<text x="80.3" y="166">10</text>
<text x="81.5" y="163.5">9</text>
<text x="86.4" y="167.1">PD6/AIN0/OC0A/PCINT22</text>
<text x="86.4" y="164.6">PD5/T1/OC0B/PCINT21</text>
<text x="86.4" y="162">PD4/T0/XCK/PCINT20</text>
<text x="113.2" y="167.1">PB6/TOSC1/XTAL1/PCINT6</text>
<text x="121.9" y="162">PB4/MISO/PCINT4</text>
<text x="122.8" y="164.6">PB5/SCK/PCINT5</text>
<text x="143.6" y="163.5">17</text>
<text x="143.6" y="166">7</text>
<text x="155" y="162">CTB_0</text>
<text x="155" y="164.6">CTB_1</text>
<text x="155" y="167.1">CTB_2</text>
<text x="80.3" y="173.6">20</text>
<text x="80.5" y="168.6">11</text>
<text x="86.4" y="169.7">PD7/AIN1/PCINT23</text>
<text x="113.2" y="169.7">PB7/TOSC2/XTAL2/PCINT7</text>
<text x="143.6" y="168.6">8</text>
<text x="143.6" y="173.6">23</text>
<text x="155" y="169.7">CTB_3</text>
<text x="80.3" y="176.2">18</text>
<text x="86.4" y="177.3">AVCC</text>
<text x="86.4" y="174.7">AREF</text>
<text x="120.2" y="179.8">PC2/ADC2/PCINT10</text>
<text x="121.4" y="177.3">PC1/ADC1/PCINT9</text>
<text x="121.4" y="174.7">PC0/ADC0/PCINT8</text>
<text x="143.6" y="178.7">25</text>
<text x="143.6" y="176.2">24</text>
<text x="155" y="174.7">CTC_0</text>
<text x="155" y="177.3">CTC_1</text>
<text x="155" y="179.8">CTC_2</text>
<text x="167.2" y="179.8">POTB_1</text>
<text x="276.3" y="179.8">POTD_1</text>
<text x="360.4" y="179.8">POTF_1</text>
<text x="80.3" y="181.3">19</text>
<text x="80.3" y="183.8">22</text>
<text x="86.4" y="182.4">ADC6</text>
<text x="86.4" y="184.9">ADC7</text>
<text x="115.3" y="184.9">PC4/ADC4/SDA/PCINT12</text>
<text x="120.4" y="182.4">PC3/ADC3/PCINT11</text>
<text x="143.6" y="183.8">27</text>
<text x="143.6" y="181.3">26</text>
<text x="155" y="182.4">CTC_3</text>
<text x="115.5" y="187.4">PC5/ADC5/SCL/PCINT13</text>
<text x="118.8" y="190">PC6/RESET/PCINT14</text>
<text x="143.6" y="188.9">29</text>
<text x="143.6" y="186.3">28</text>
<text x="206.9" y="191">4016</text>
<text x="316.1" y="191">4016</text>
<text x="399.9" y="191">4016</text>
<text x="84.9" y="193.9">ATMEGA328P</text>
<text x="203.4" y="196.5">1</text>
<text x="208.3" y="197.6">X</text>
<text x="219.7" y="197.6">Y</text>
<text x="224.8" y="196.5">2</text>
<text x="312.6" y="196.5">1</text>
<text x="317.6" y="197.6">X</text>
<text x="328.9" y="197.6">Y</text>
<text x="334.1" y="196.5">2</text>
<text x="396.4" y="196.5">1</text>
<text x="401.4" y="197.6">X</text>
<text x="412.7" y="197.6">Y</text>
<text x="417.9" y="196.5">2</text>
<text x="215.4" y="203.2" transform="rotate(-90 215.4 203.2)">C</text>
<text x="324.6" y="203.2" transform="rotate(-90 324.6 203.2)">C</text>
<text x="408.4" y="203.2" transform="rotate(-90 408.4 203.2)">C</text>
<text x="214.3" y="209.4" transform="rotate(-90 214.3 209.4)">13</text>
<text x="323.5" y="209.4" transform="rotate(-90 323.5 209.4)">13</text>
<text x="407.3" y="209.4" transform="rotate(-90 407.3 209.4)">13</text>
<text x="242.6" y="212.6">33k</text>
<text x="346.7" y="212.6">33k</text>
<text x="430.5" y="210">3.3k</text>
<text x="202.4" y="221.9">11</text>
<text x="206.9" y="216.4">4016</text>
<text x="215.4" y="219.6" transform="rotate(-90 215.4 219.6)">0</text>
<text x="224.8" y="221.9">10</text>
<text x="311.6" y="221.9">11</text>
<text x="316.1" y="216.4">4016</text>
<text x="324.6" y="219.6" transform="rotate(-90 324.6 219.6)">B_0</text>
<text x="334.1" y="221.9">10</text>
<text x="399.9" y="218.9">4016</text>
<text x="208.3" y="223">X</text>
<text x="215.4" y="224.9" transform="rotate(-90 215.4 224.9)">CTA_</text>
<text x="219.7" y="223">Y</text>
<text x="317.6" y="223">X</text>
<text x="324.6" y="222.5" transform="rotate(-90 324.6 222.5)">CT</text>
<text x="328.9" y="223">Y</text>
<text x="395.4" y="224.4">11</text>
<text x="401.4" y="225.5">X</text>
<text x="408.4" y="222.7" transform="rotate(-90 408.4 222.7)">CTC_0</text>
<text x="412.7" y="225.5">Y</text>
<text x="417.9" y="224.4">10</text>
<text x="215.4" y="228.6" transform="rotate(-90 215.4 228.6)">C</text>
<text x="324.6" y="228.6" transform="rotate(-90 324.6 228.6)">C</text>
<text x="408.4" y="231.1" transform="rotate(-90 408.4 231.1)">C</text>
<text x="167.2" y="235.7">POTB_2</text>
<text x="214.3" y="234.8" transform="rotate(-90 214.3 234.8)">12</text>
<text x="242.6" y="235.4">33k</text>
<text x="276.3" y="235.7">POTD_2</text>
<text x="323.5" y="234.8" transform="rotate(-90 323.5 234.8)">12</text>
<text x="346.7" y="235.4">33k</text>
<text x="360.4" y="235.7">POTF_2</text>
<text x="407.3" y="237.3" transform="rotate(-90 407.3 237.3)">12</text>
<text x="430.5" y="238">3.3k</text>
<text x="206.9" y="241.8">4016</text>
<text x="215.4" y="245" transform="rotate(-90 215.4 245)">1</text>
<text x="316.1" y="241.8">4016</text>
<text x="324.6" y="245" transform="rotate(-90 324.6 245)">B_1</text>
<text x="399.9" y="244.3">4016</text>
<text x="203.4" y="247.3">4</text>
<text x="208.3" y="248.4">X</text>
<text x="215.4" y="250.3" transform="rotate(-90 215.4 250.3)">CTA_</text>
<text x="219.7" y="248.4">Y</text>
<text x="224.8" y="247.3">3</text>
<text x="312.6" y="247.3">4</text>
<text x="317.6" y="248.4">X</text>
<text x="324.6" y="247.9" transform="rotate(-90 324.6 247.9)">CT</text>
<text x="328.9" y="248.4">Y</text>
<text x="334.1" y="247.3">3</text>
<text x="396.4" y="249.8">4</text>
<text x="401.4" y="250.9">X</text>
<text x="408.4" y="250.6" transform="rotate(-90 408.4 250.6)">CT</text>
<text x="408.4" y="247.7" transform="rotate(-90 408.4 247.7)">C_1</text>
<text x="412.7" y="250.9">Y</text>
<text x="417.9" y="249.8">3</text>
<text x="215.4" y="254" transform="rotate(-90 215.4 254)">C</text>
<text x="324.6" y="254" transform="rotate(-90 324.6 254)">C</text>
<text x="408.4" y="256.5" transform="rotate(-90 408.4 256.5)">C</text>
<text x="214.3" y="259" transform="rotate(-90 214.3 259)">5</text>
<text x="242.6" y="260.8">33k</text>
<text x="323.5" y="259" transform="rotate(-90 323.5 259)">5</text>
<text x="346.7" y="260.8">33k</text>
<text x="407.3" y="261.6" transform="rotate(-90 407.3 261.6)">5</text>
<text x="206.9" y="267.2">4016</text>
<text x="316.1" y="269.7">4016</text>
<text x="399.9" y="269.7">4016</text>
<text x="430.5" y="265.9">3.3k</text>
<text x="203.4" y="272.7">8</text>
<text x="208.3" y="273.8">X</text>
<text x="215.4" y="275.7" transform="rotate(-90 215.4 275.7)">CTA_</text>
<text x="215.4" y="270.4" transform="rotate(-90 215.4 270.4)">2</text>
<text x="219.7" y="273.8">Y</text>
<text x="224.8" y="272.7">9</text>
<text x="312.6" y="275.2">8</text>
<text x="324.6" y="273.3" transform="rotate(-90 324.6 273.3)">CTB_2</text>
<text x="334.1" y="275.2">9</text>
<text x="396.4" y="275.2">8</text>
<text x="408.4" y="276" transform="rotate(-90 408.4 276)">CT</text>
<text x="408.4" y="273.1" transform="rotate(-90 408.4 273.1)">C_2</text>
<text x="417.9" y="275.2">9</text>
<text x="215.4" y="279.4" transform="rotate(-90 215.4 279.4)">C</text>
<text x="317.6" y="276.3">X</text>
<text x="324.6" y="281.9" transform="rotate(-90 324.6 281.9)">C</text>
<text x="328.9" y="276.3">Y</text>
<text x="401.4" y="276.3">X</text>
<text x="408.4" y="281.9" transform="rotate(-90 408.4 281.9)">C</text>
<text x="412.7" y="276.3">Y</text>
<text x="214.3" y="284.4" transform="rotate(-90 214.3 284.4)">6</text>
<text x="323.5" y="287" transform="rotate(-90 323.5 287)">6</text>
<text x="407.3" y="287" transform="rotate(-90 407.3 287)">6</text>
<text x="167.2" y="304.3">POTB_3</text>
<text x="215.4" y="301.1" transform="rotate(-90 215.4 301.1)">CTA_3</text>
<text x="276.3" y="304.3">POTD_3</text>
<text x="324.6" y="301.2" transform="rotate(-90 324.6 301.2)">CTB_3</text>
<text x="360.4" y="304.3">POTF_3</text>
<text x="408.4" y="301.4" transform="rotate(-90 408.4 301.4)">CTC_3</text>
<text x="442" y="359.4">FILE NAME:</text>
<text x="506.3" y="358.9">DATE:</text>
<text x="441.7" y="364.9">DESIGN TITLE:</text>
<text x="442" y="370.2">PATH:</text>
<text x="506.5" y="368.3">PAGE:</text>
<text x="442" y="375.2">BY:</text>
<text x="447.6" y="375.2">@AUTHOR</text>
<text x="487.8" y="375.3">REV:</text>
<text x="506.5" y="375.3">TIME:</text>
<text x="515.3" y="375.3">10:25:51</text>
</g>
<g font-size="2.3">
<text x="88" y="123.6">Volts</text>
<text x="108.3" y="123.6">Volts</text>
<text x="128.7" y="123.6">Volts</text>
</g>
</svg>
